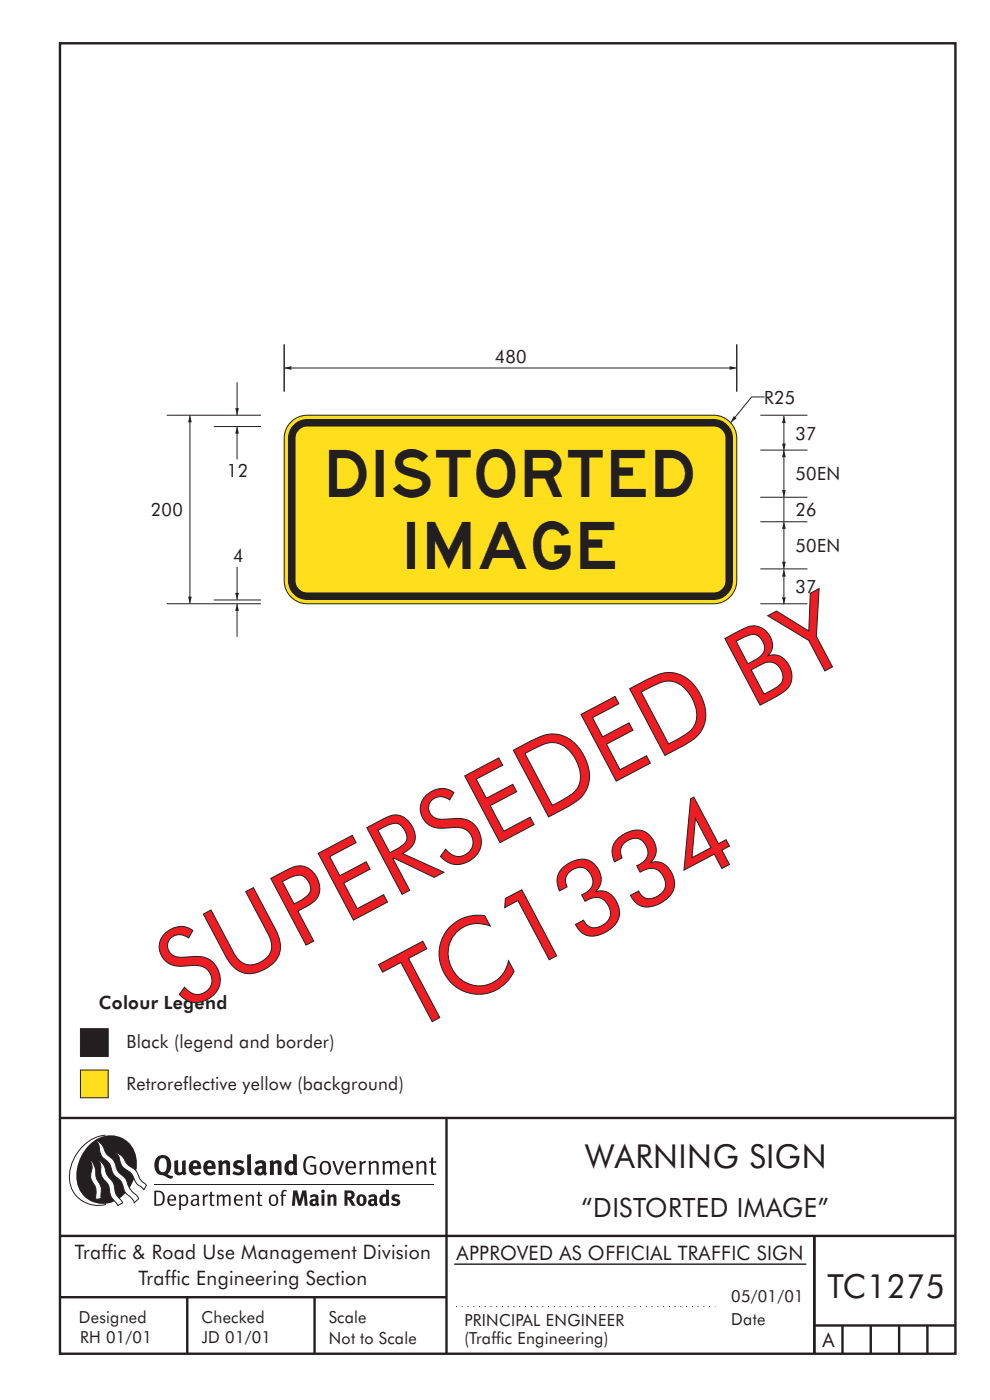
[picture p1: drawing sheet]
<svg xmlns="http://www.w3.org/2000/svg" width="210mm" height="297mm" viewBox="0 0 210 297" stroke-linecap="round" stroke-linejoin="round" font-family="sans-serif">
<g fill="none" stroke="#231f20" stroke-width=".51">
<path d="M12.7 9.2h190v278h-190zM12.7 237.2h190M94.7 237.1v50.1M12.7 262.2h190.1M12.7 275.2h82M39.7 275.2v12M66.7 275.2v12M172.7 262.2v25M172.7 281.2h30M178.7 281.2v6M184.7 281.2v6M190.7 281.2v6"/>
<path d="M196.7 281.2v6"/>
</g>
<path d="M96.4 268.2h74.6" fill="none" stroke="#231f20" stroke-width=".21"/>
<path d="M96.7 277.2h55" fill="none" stroke="#231f20" stroke-width=".21" stroke-dasharray=".2 1" stroke-linecap="butt"/>
<g fill="#231f20">
<path d="M64.9 245.6a1.61 1.61 0 0 1 2.1 0l-.2 .3a1.17 1.17 0 0 0-1.4-.2 1.17 1.17 0 0 0-.6 1.3 1.42 1.42 0 0 0 1.2 1.8l.7-.1v-1.2h-.8l-.1-.4h1.3v1.8a1.82 1.82 0 0 1-2.2 0 1.82 1.82 0 0 1-.6-2.1l.2-.7z" fill-rule="evenodd"/>
<path d="M68.2 246.5a1.77 1.77 0 0 0 .4 2.7 1.39 1.39 0 0 0 1.4-.5 1.39 1.39 0 0 0 .2-1.5 1.19 1.19 0 0 0-2-.7zM68.5 246.8a.83 .83 0 0 1 1 .1 .83 .83 0 0 1 .2 .9 .75 .75 0 0 1-.6 1.1 .75 .75 0 0 1-.8-.9v-.9z" fill-rule="evenodd"/>
<path d="M70.5 246.3h.4l.8 2.4 .8-2.4h.5l-1.1 2.9h-.4z" fill-rule="evenodd"/>
<path d="M73.6 246.7a1.74 1.74 0 0 0 .5 2.5l.9-.1 .5-.2-.2-.3a.89 .89 0 0 1-1.1 .2 .89 .89 0 0 1-.4-1h1.7a1.15 1.15 0 0 0-.4-1.4 1.15 1.15 0 0 0-1.5 .3zM74 246.8a.67 .67 0 0 1 .8-.1 .67 .67 0 0 1 .3 .8h-1.3z" fill-rule="evenodd"/>
<path d="M76.2 246.4l.4-.1 .1 .4 .5-.4h.5l-.2 .5a.61 .61 0 0 0-.8 .6v1.8h-.4z" fill-rule="evenodd"/>
<path d="M78.1 246.4l.5-.1 .1 .4a.89 .89 0 0 1 .9-.4 .89 .89 0 0 1 .7 .7v2.2h-.4v-2.2l-.1-.2-.3-.1-.8 .3v2.2h-.4z" fill-rule="evenodd"/>
<path d="M81.1 246.4l.4-.1 .1 .4a.83 .83 0 0 1 .8-.4 .83 .83 0 0 1 .7 .4 .86 .86 0 0 1 .9-.4 .86 .86 0 0 1 .7 .7v2.2h-.4l-.1-2.4a.5 .5 0 0 0-.8 .1l-.2 .2v2.1h-.5v-2.3l-.4-.2-.7 .3v2.2h-.4z" fill-rule="evenodd"/>
<path d="M85.7 246.7a1.74 1.74 0 0 0 .5 2.5l.9-.1 .5-.2-.2-.3a.89 .89 0 0 1-1.1 .2 .89 .89 0 0 1-.4-1h1.7a1.15 1.15 0 0 0-.5-1.4 1.15 1.15 0 0 0-1.4 .3zM86 246.8a.67 .67 0 0 1 .9-.1 .67 .67 0 0 1 .3 .8h-1.3z" fill-rule="evenodd"/>
<path d="M88.3 246.4l.4-.1 .1 .4a.89 .89 0 0 1 .9-.4 .89 .89 0 0 1 .7 .7v2.2h-.4v-2.2l-.1-.2-.3-.1-.8 .3v2.2h-.4z" fill-rule="evenodd"/>
<path d="M91.5 245.6l.4-.1v.8h.7l-.2 .4h-.5v2.1l.1 .1h.5l.1 .3a.71 .71 0 0 1-1.2-.6v-1.9h-.3v-.4h.3z" fill-rule="evenodd"/>
<path d="M37 246.3l.8-.2v2a.46 .46 0 0 0 .2 .6 .46 .46 0 0 0 .6-.2v-2.2l.8-.2v2.4l.2 .5-.6 .3-.2-.3a1.03 1.03 0 0 1-1.2 .3 1.03 1.03 0 0 1-.6-1.1z" fill-rule="evenodd"/>
<path d="M40.4 246.5a1.64 1.64 0 0 0 0 2.3 1.64 1.64 0 0 0 2.3 .1l-.4-.4a.78 .78 0 0 1-.9 .2 .78 .78 0 0 1-.5-.7h1.8a1.37 1.37 0 0 0-.6-1.7 1.37 1.37 0 0 0-1.7 .2zM41 246.9a.48 .48 0 0 1 .7-.1 .48 .48 0 0 1 .2 .6h-1z" fill-rule="evenodd"/>
<path d="M43.5 246.5a1.65 1.65 0 0 0-.2 2 1.65 1.65 0 0 0 1.9 .7l.5-.3-.3-.4a.78 .78 0 0 1-.9 .3 .78 .78 0 0 1-.5-.8h1.8a1.37 1.37 0 0 0-.6-1.7 1.37 1.37 0 0 0-1.7 .2zM44.1 246.9a.48 .48 0 0 1 .6-.1 .48 .48 0 0 1 .2 .6h-.9z" fill-rule="evenodd"/>
<path d="M46.3 246.3l.7-.2 .1 .4a.95 .95 0 0 1 1-.3 .95 .95 0 0 1 .7 .8v2.3h-.8v-2.3l-.3-.2-.5 .3v2.2h-.8z" fill-rule="evenodd"/>
<path d="M49.7 246.5a1.73 1.73 0 0 1 2-.1l-.2 .5-.6-.2a.42 .42 0 0 0-.6 .3l.2 .2a1.23 1.23 0 0 1 1.4 1.1 1.47 1.47 0 0 1-2.3 .9l-.3-.2 .3-.6 .7 .3a.47 .47 0 0 0 .7-.3 .87 .87 0 0 0-1-.5l-.4-.2-.1-.4z" fill-rule="evenodd"/>
<path d="M54.1 246.5l.3 .6 .3-.2a.62 .62 0 0 1 .9 .1v.4a1.21 1.21 0 0 0-1.3 .3 1.21 1.21 0 0 0-.2 1.3 1.19 1.19 0 0 0 1.7 0l.5 .4 .4-.5-.3-.3v-1.4a.96 .96 0 0 0-1.3-1.1zM55 248l.6-.1v.7a.43 .43 0 0 1-.6 .1 .43 .43 0 0 1 0-.7z" fill-rule="evenodd"/>
<path d="M57.2 246.3l.7-.2 .1 .4a.95 .95 0 0 1 1-.3 .95 .95 0 0 1 .7 .8v2.3h-.8v-2.3l-.3-.2-.5 .3v2.2h-.8z" fill-rule="evenodd"/>
<path d="M62.2 244.8v1.5a1.29 1.29 0 0 0-1.4 .2 1.29 1.29 0 0 0-.5 1.3 1.24 1.24 0 0 0 .5 1.3 1.24 1.24 0 0 0 1.5 0l.1 .2h.7l-.1-4.4zM61.5 246.9l.4-.1 .3 .2v1.5l-.3 .1a.48 .48 0 0 1-.6-.4 1.52 1.52 0 0 1 .2-1.3z" fill-rule="evenodd"/>
<path d="M52.4 245l.8-.2 .2 4.5h-.8l-.1-.2z" fill-rule="evenodd"/>
</g>
<path d="M22.4 240.8a9 9 0 0 0-7.4 10.9 6.2 6.2 0 0 0 7.5 3.8M32.7 251.4h59.4" fill="none" stroke="#231f20" stroke-width=".21"/>
<path d="M19.1 242.7a5.7 5.7 0 0 1 6.5-1.4 5.7 5.7 0 0 1 3.4 5.7 8.6 8.6 0 0 1-6.2 8.3 5.7 5.7 0 0 1-6.5-7 9.9 9.9 0 0 1 2.8-5.6z" fill-rule="evenodd" fill="#231f20"/>
<path d="M24.4 244.5a3.1 3.1 0 0 1 2.3 2.2l.8 .7a3.2 3.2 0 0 1 2 2.4l.4 .6 1.2 1.1-.6 .9-.2-.3a3.5 3.5 0 0 1-1.9-2.1 3.8 3.8 0 0 0-2.1-2.2 3.5 3.5 0 0 1-1-2.2zM20.4 241.9a3.4 3.4 0 0 1 1.9 2.4l.7 .9a3.3 3.3 0 0 1 1.7 2.6 4.4 4.4 0 0 0 1.7 2l.3 .3a6.1 6.1 0 0 0 2.5 3.7l.2 .5-.9 .9a6.1 6.1 0 0 0-1.9-2.3l-.4-.7a3.6 3.6 0 0 0-1.9-2.8l-.6-1a3.6 3.6 0 0 0-1.9-2.8 3.7 3.7 0 0 1-.8-2.4zM21 246.1a3.4 3.4 0 0 1 1.5 2.7l.6 1a3.8 3.8 0 0 1 1.4 3.1l.3 .7 1.2 1.6-1 .5-.5-.7a3.2 3.2 0 0 1-1.3-2.8 4.3 4.3 0 0 0-1.4-2.2 4.7 4.7 0 0 1-.5-3zM19.2 246.1a5.1 5.1 0 0 1 1.2 3.7l.3 .7a3.1 3.1 0 0 1 .7 2.9l.1 .9-1.1 .2-.1-.8a3.5 3.5 0 0 0-.9-3.3 3.6 3.6 0 0 1 .1-2.5z" fill-rule="evenodd" fill="#fff" stroke="#231f20" stroke-width=".21"/>
<g fill="#231f20">
<path d="M33.4 245.5a2.51 2.51 0 0 0 .4 3.7l.8 .1a2.78 2.78 0 0 0 2 .7l.2-.6h-.6l-.7-.3a2.56 2.56 0 0 0 0-3.8 1.83 1.83 0 0 0-2.1 .2zM34 245.8a.87 .87 0 0 1 1 .1 .87 .87 0 0 1 .4 .9v.4a1.17 1.17 0 0 1-.9 1.5l-.3-.1a2.38 2.38 0 0 1-.2-2.8z" fill-rule="evenodd"/>
<path d="M33.1 252.9v2.6a1.12 1.12 0 0 0 1.2-.3 1.12 1.12 0 0 0 .2-1.2l-.1-.5-.3-.5zM32.7 252.6h1.1a1.67 1.67 0 0 1 1.2 1.6 1.67 1.67 0 0 1-1.3 1.6h-1zM36.1 253.9l-.2 .5h1.1a.55 .55 0 0 0-.3-.6 .55 .55 0 0 0-.6 .1zM35.8 253.7a.95 .95 0 0 1 1.2-.1 .95 .95 0 0 1 .4 1.1h-1.5a.72 .72 0 0 0 .4 .8 .72 .72 0 0 0 .9-.2l.1 .3a1.15 1.15 0 0 1-1.5 0 1.15 1.15 0 0 1-.2-1.5zM38.4 254.1v1.1a.7 .7 0 0 0 .9 .2 .7 .7 0 0 0 .2-.9 .61 .61 0 0 0-.4-.7 .61 .61 0 0 0-.7 .3zM38 253.5l.3-.1 .1 .4a.95 .95 0 0 1 1.2-.2 .95 .95 0 0 1 .3 1.2 .92 .92 0 0 1-.5 .9 .92 .92 0 0 1-1-.1v1.1l-.4 .1zM40.9 254.8a.5 .5 0 0 0 .2 .8 .5 .5 0 0 0 .7-.4v-.6zM40.5 253.7a1 1 0 0 1 1.7 .3v1.4l.2 .2-.2 .3-.3-.4a.78 .78 0 0 1-1.4 0 .78 .78 0 0 1 .8-1.1h.5a.58 .58 0 0 0-.3-.7 .58 .58 0 0 0-.7 .2zM43 253.5l.3-.1 .1 .4 .3-.3 .5-.1-.2 .4a.52 .52 0 0 0-.6 .5v1.5h-.4zM44.6 252.9l.4-.1-.1 .7h.6l-.1 .2h-.5v1.5a.35 .35 0 0 0 .6 .3v.3a.57 .57 0 0 1-.6 .1 .57 .57 0 0 1-.3-.6v-1.6h-.3v-.2h.3zM45.9 253.5l.4-.1 .1 .4 .2-.2a.64 .64 0 0 1 1 .2 .7 .7 0 0 1 .8-.4 .7 .7 0 0 1 .5 .6v1.8h-.4v-1.7l-.2-.4-.7 .4v1.7h-.3v-1.7a.38 .38 0 0 0-.3-.4 .38 .38 0 0 0-.5 .2l-.1 .2v1.7h-.4zM50.2 253.9l-.2 .5h1.1a.55 .55 0 0 0-.2-.6 .55 .55 0 0 0-.7 .1zM49.9 253.7a.95 .95 0 0 1 1.2-.1 .95 .95 0 0 1 .4 1.1h-1.5a.72 .72 0 0 0 .4 .8 .72 .72 0 0 0 .9-.2l.1 .3a1.15 1.15 0 0 1-1.5 0 1.15 1.15 0 0 1-.2-1.5zM52.1 253.5l.3-.1 .1 .4a.72 .72 0 0 1 .8-.4 .72 .72 0 0 1 .6 .6v1.8h-.4v-1.6a.45 .45 0 0 0-.3-.5 .45 .45 0 0 0-.5 .2l-.2 .2v1.7h-.3zM54.7 252.9l.4-.1v.7h.6l-.1 .2h-.5v1.5a.35 .35 0 0 0 .5 .3v.3a.57 .57 0 0 1-.6 .1 .57 .57 0 0 1-.3-.6v-1.6h-.3v-.2h.3zM57.6 253.8l-.2 .8a.65 .65 0 0 0 .3 .8 .65 .65 0 0 0 .8-.2l.1-.1a.93 .93 0 0 0-.7-1.4zM57.3 253.7a1.12 1.12 0 0 1 1.4 0 1.12 1.12 0 0 1 .2 1.5 1.01 1.01 0 0 1-1.2 .6 1.01 1.01 0 0 1-.7-1.2zM59.9 252.6l.5-.2 .5 .1-.2 .3-.3-.1-.3 .2v.6h.6l-.1 .2h-.5v2.1h-.4v-2.1h-.2v-.2h.2zM62.2 252.5l-.3 3.3h.7l.1-2.3 .6 2.3h.5l.7-2.3 .1 2.3h.7l-.3-3.3h-.9l-.5 2.2-.5-2.2zM65.7 253.7l.3 .4a.51 .51 0 0 1 .5-.3 .51 .51 0 0 1 .4 .4v.1a.88 .88 0 0 0-1.1 .3 .88 .88 0 0 0 .2 1.2 .9 .9 0 0 0 1.1-.2l.3 .3 .4-.4-.3-.3v-1a.87 .87 0 0 0-.4-.9 .87 .87 0 0 0-1 .2zM66.4 254.8l.5-.1v.6l-.1 .1h-.3l-.2-.2zM68.2 253.4v2.4h.6v-2.5zM68.1 252.7a.4 .4 0 0 0 .8 0 .4 .4 0 0 0-.8 0zM69.4 253.5l.1 2.3h.6v-1.7a.33 .33 0 0 1 .4-.2 .33 .33 0 0 1 .2 .3v1.6h.7v-1.8a.75 .75 0 0 0-.6-.6 .75 .75 0 0 0-.8 .2v-.3zM73.1 252.5v3.3h.6v-1.4l.3 .3 .7 1.1h.7l-.9-1.4a.94 .94 0 0 0 .7-1 .94 .94 0 0 0-.9-.9zM73.7 253.1a.51 .51 0 0 1 .7 .1 .51 .51 0 0 1-.1 .7h-.6zM75.9 253.7a1.19 1.19 0 0 0-.1 1.7 1.19 1.19 0 0 0 1.7 0 1.19 1.19 0 0 0 0-1.6 1.19 1.19 0 0 0-1.6-.1zM76.5 253.9l.2-.1a.99 .99 0 0 1 0 1.6 1.06 1.06 0 0 1-.2-1.5zM78.1 253.7l.3 .4a.51 .51 0 0 1 .5-.3 .51 .51 0 0 1 .4 .4v.1a.88 .88 0 0 0-1.1 .3 .88 .88 0 0 0 .2 1.2 .9 .9 0 0 0 1.1-.2l.3 .3 .4-.4-.2-.3v-1a.87 .87 0 0 0-.5-.9 .87 .87 0 0 0-1 .2zM78.9 254.8l.4-.1v.6l-.1 .1h-.3l-.2-.2zM81.9 252.3v1.2a1.2 1.2 0 0 0-1.4 .6 1.2 1.2 0 0 0 .2 1.4l.5 .3 .8-.1v.1h.6l-.1-3.4zM81.4 253.9l.5 .1-.1 1.2a.46 .46 0 0 1-.5 0 .46 .46 0 0 1-.2-.6zM83.3 253.5a.79 .79 0 0 0-.2 1 .79 .79 0 0 0 1 .4 .33 .33 0 0 1 0 .5 .33 .33 0 0 1-.5-.1l-.5-.2-.2 .5a1.15 1.15 0 0 0 1.2 .3 1.15 1.15 0 0 0 .8-1 1.49 1.49 0 0 0-1.2-.8 .4 .4 0 0 1 .3-.3 .4 .4 0 0 1 .4 .1l.2 .1 .2-.4a1.47 1.47 0 0 0-1.5-.1z" fill-rule="evenodd"/>
</g>
<path d="M17.1 227h5.9v5.9h-5.9z" fill-rule="evenodd" fill="#ffdf1b" stroke="#231f20" stroke-width=".21"/>
<path d="M17.1 218.2h5.9v5.9h-5.9z" fill-rule="evenodd" fill="#231f20" stroke="#231f20" stroke-width=".21"/>
<path d="M162.2 84.2h-2.8l-4.4 5.5" fill="none" stroke="#231f20" stroke-width=".21"/>
<path d="M155.6 88.3l.6 .5-1.2 .9z" fill="#231f20"/>
<path d="M62 89.2a4.9 4.9 0 0 1 3.2-1.1h86.2a4.9 4.9 0 0 1 4.9 4.9v30.2a4.9 4.9 0 0 1-4.9 4.9h-86.2a4.9 4.9 0 0 1-4.9-4.9v-30.2a4.9 4.9 0 0 1 1.7-3.8z" fill-rule="evenodd" fill="#ffdf1b" stroke="#231f20" stroke-width=".21"/>
<path d="M62.3 90.1a4.1 4.1 0 0 1 2.9-1.2h86.2a4.1 4.1 0 0 1 4.1 4.1v30.2a4.1 4.1 0 0 1-4.1 4.1h-86.2a4.1 4.1 0 0 1-4.1-4.1v-30.2a4.1 4.1 0 0 1 1.2-2.9z" fill-rule="evenodd" fill="#231f20"/>
<path d="M63.2 91.4a2.48 2.48 0 0 1 2-.9h86.2a2.49 2.49 0 0 1 2.5 2.5v30.2a2.49 2.49 0 0 1-2.5 2.5h-86.2a2.49 2.49 0 0 1-2.5-2.5v-30.2v-.6z" fill-rule="evenodd" fill="#ffdf1b"/>
<path d="M166.3 88.2v7.4" fill="none" stroke="#231f20" stroke-width=".21"/>
<g fill="#231f20">
<path d="M166.3 88.2l.4 1.5h-.8z"/>
<path d="M165.9 94.1h.8l-.4 1.5z"/>
</g>
<path d="M161.3 88.1h10M166.3 95.5v10" fill="none" stroke="#231f20" stroke-width=".21"/>
<g fill="#231f20">
<path d="M166.3 95.5l.4 1.5h-.8z"/>
<path d="M165.9 104h.8l-.4 1.5z"/>
</g>
<path d="M161.3 95.5h10M166.3 110.7v10" fill="none" stroke="#231f20" stroke-width=".21"/>
<g fill="#231f20">
<path d="M166.3 110.7l.4 1.5h-.8z"/>
<path d="M165.9 119.2h.8l-.4 1.5z"/>
</g>
<path d="M161.3 110.7h10M161.3 105.5h10M166.3 120.8v7.4" fill="none" stroke="#231f20" stroke-width=".21"/>
<g fill="#231f20">
<path d="M166.3 120.8l.4 1.5h-.8z"/>
<path d="M165.9 126.7h.8l-.4 1.5z"/>
</g>
<path d="M60.3 78.1h96M60.3 73.1v10M156.3 73.1v10M166.3 105.5v5.2M161.3 120.7h10M161.3 128.1h10" fill="none" stroke="#231f20" stroke-width=".21"/>
<g fill="#231f20">
<path d="M60.3 78.1l1.5-.4v.8z"/>
<path d="M154.8 77.7l1.5 .4-1.5 .4z"/>
</g>
<path d="M40.3 88.1v40M35.4 128.1h20M45.4 127.3h10" fill="none" stroke="#231f20" stroke-width=".21"/>
<g fill="#231f20">
<path d="M40.3 88.1l.4 1.5h-.8z"/>
<path d="M39.9 126.6h.8l-.4 1.5z"/>
</g>
<path d="M50.3 120.3v7" fill="none" stroke="#231f20" stroke-width=".21"/>
<path d="M49.9 125.8h.8l-.4 1.5z" fill="#231f20"/>
<path d="M50.3 81.1v7" fill="none" stroke="#231f20" stroke-width=".21"/>
<path d="M49.9 86.6h.8l-.4 1.5z" fill="#231f20"/>
<path d="M35.4 88.1h20M45.4 90.5h10M50.3 128.1v7" fill="none" stroke="#231f20" stroke-width=".21"/>
<path d="M50.3 128.1l.4 1.5h-.8z" fill="#231f20"/>
<path d="M50.3 90.5v7" fill="none" stroke="#231f20" stroke-width=".21"/>
<path d="M50.3 90.5l.4 1.5h-.8z" fill="#231f20"/>
<g font-size="22.4" fill="#ee1d23">
<text x="38.8" y="214.3" transform="rotate(-28 38.8 214.3)">SUPERSEDED BY</text>
<text x="87.6" y="218.9" transform="rotate(-28 87.6 218.9)">TC1334</text>
</g>
<g font-size="10" fill="#231f20">
<text x="69.8" y="105.5">DISTORTED</text>
<text x="71.5" y="105.5">DISTORTED</text>
<text x="86.3" y="120.7">IMAGE</text>
</g>
<text font-size="7.1" fill="#231f20" x="175.5" y="275.3">TC1275</text>
<text font-size="7" fill="#231f20" x="124.1" y="247.8">WARNING SIGN</text>
<text font-size="5.6" fill="#231f20" x="123.4" y="258.1">“DISTORTED IMAGE”</text>
<g font-size="4.2" fill="#231f20">
<text x="15.9" y="267">Traffic &amp; Road Use Management Division</text>
<text x="96.9" y="267.2">APPROVED AS OFFICIAL TRAFFIC SIGN</text>
<text x="29.4" y="272.6">Traffic Engineering Section</text>
<text x="174.4" y="285.8">A</text>
</g>
<g font-size="3.9" fill="#231f20">
<text x="104.9" y="77">480</text>
<text x="162.1" y="85.6">R25</text>
<text x="168.7" y="93.3">37</text>
<text x="48.1" y="101.2">12</text>
<text x="168.7" y="101.9">50EN</text>
<text x="32" y="109.4">200</text>
<text x="168.7" y="109.5">26</text>
<text x="49.5" y="119.2">4</text>
<text x="168.7" y="117.1">50EN</text>
<text x="168.7" y="125.9">37</text>
<text x="21" y="214.1">Colour Legend</text>
<text x="26.8" y="222.4">Black (legend and border)</text>
<text x="26.8" y="231.2">Retroreflective yellow (background)</text>
</g>
<g font-size="3.5" fill="#231f20">
<text x="16.7" y="280.6">Designed</text>
<text x="42.7" y="280.6">Checked</text>
<text x="69.7" y="280.6">Scale</text>
<text x="98.5" y="281.3">PRINCIPAL ENGINEER</text>
<text x="155.1" y="281.2">Date</text>
<text x="155.1" y="276.2">05/01/01</text>
<text x="17" y="284.8">RH 01/01</text>
<text x="42.8" y="284.8">JD 01/01</text>
<text x="69.7" y="285.2">Not to Scale</text>
<text x="98.5" y="285.1">(Traffic Engineering)</text>
</g>
</svg>
